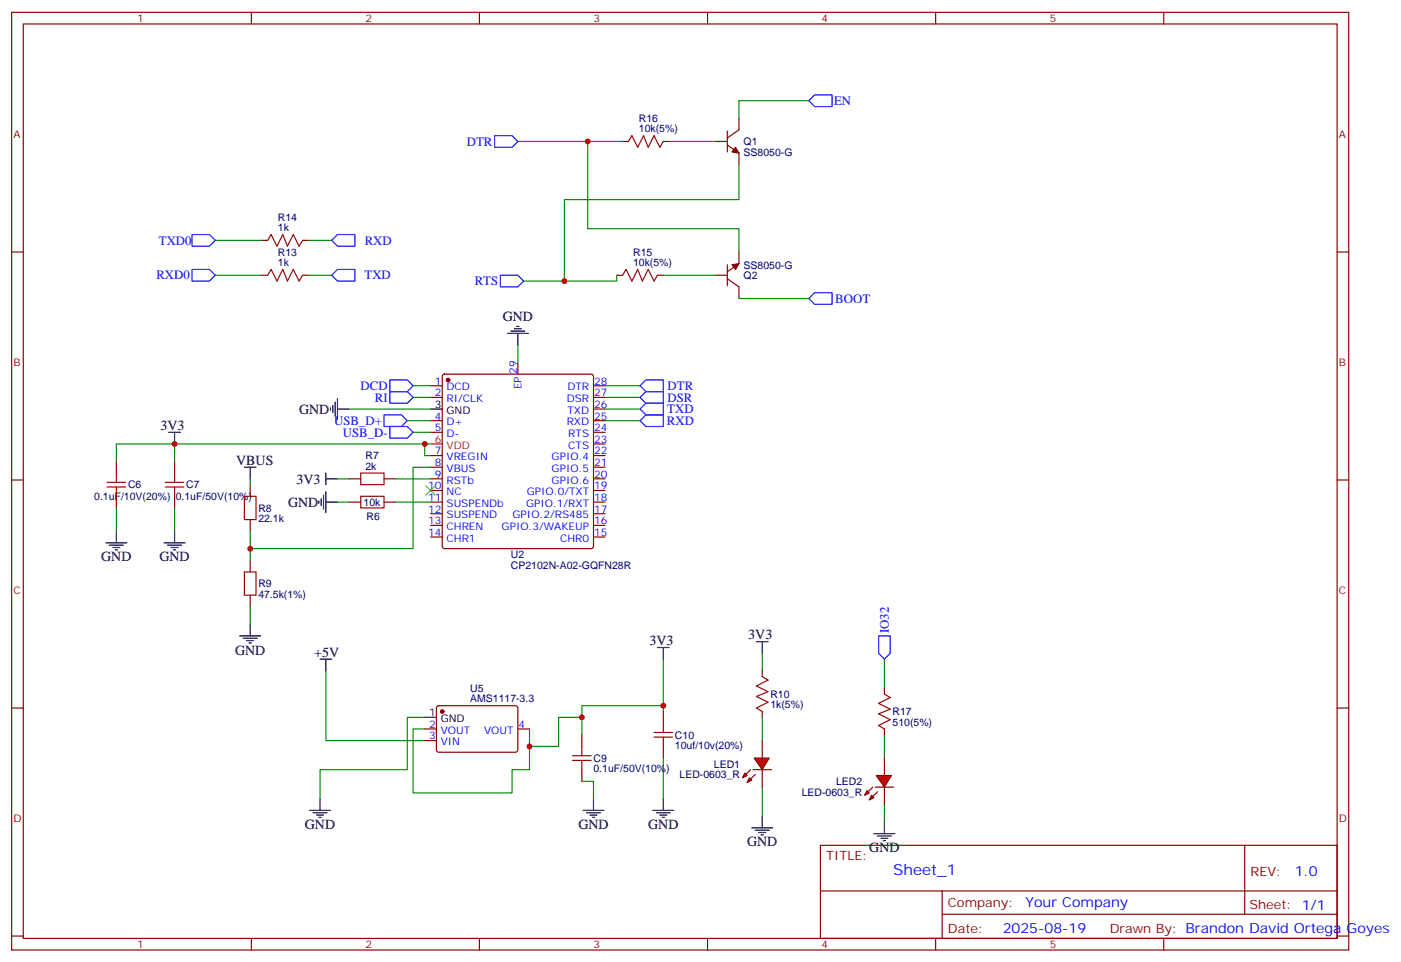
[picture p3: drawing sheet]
<svg xmlns="http://www.w3.org/2000/svg" width="425mm" height="292mm" viewBox="0 0 425 292" stroke-linecap="round" stroke-linejoin="round" font-family="sans-serif">
<g fill="none" stroke="#870000" stroke-width=".35">
<path d="M3.5 3.7h405.4v284.4h-405.4zM7.1 7.3h398.2v277.3h-398.2zM76.2 3.7v3.6M145.3 3.7v3.6M214.5 3.7v3.6M283.6 3.7v3.6M352.8 3.7v3.6M220.5 39.7v6.4M224 35.8v3.6l-3.5 2.4M188.7 42.9h1.8M201.1 42.9h1.7M217 42.9h3.5"/>
<path d="M220.5 44l3.5 2.4v3.6M3.5 76.4h3.6M79.4 72.9h1.7M91.7 72.9h1.8M224 76.4v3.5l-3.5 2.5M405.3 76.4h3.6M79.4 83.5h1.7M91.7 83.5h1.8M187 83.5h1.7M199.3 83.5h1.8M217 83.5h3.5M220.5 84.5l3.5 2.5v3.5"/>
<path d="M220.5 80.3v6.3M130.5 117h3.6M134.3 113.7l.5-.2h44.4l.5 .2 .2 .5v51.5l-.2 .5-.5 .2h-44.4l-.5-.3-.2-.4v-51.5zM157 109.9v3.6M179.9 117h3.5M35.3 139.9v3.5M52.9 139.9v3.5M130.5 120.5h3.6M130.5 127.6h3.6M130.5 131.1h3.6M130.5 138.1h3.6M179.9 120.5h3.5"/>
<path d="M179.9 127.6h3.5M179.9 131.1h3.5M179.9 138.1h3.5M179.9 134.6h3.5M179.9 124h3.5M3.5 145.6h3.6M35.3 150.5v3.5M52.9 150.5v3.5M75.8 147v3.5M75.8 157.6v3.5M105.8 145.2h3.6M105.8 152.3h3.6"/>
<path d="M116.4 145.2h3.5M116.4 152.3h3.5M130.5 141.7h3.6M130.5 145.2h3.6M130.5 148.7h3.6M130.5 152.3h3.6M130.5 155.8h3.6M130.5 159.3h3.6M179.9 141.7h3.5M179.9 145.2h3.5M179.9 148.7h3.5M179.9 152.3h3.5"/>
<path d="M179.9 155.8h3.5M179.9 159.3h3.5M405.3 145.6h3.6M75.8 169.9v3.5M130.5 162.8h3.6M179.9 162.8h3.5M75.8 180.5v3.5M3.5 214.7h3.6M132.5 214.2l.5-.2 23.6 .1 .4 .6-.1 13-.6 .4-23.6-.1-.4-.6v-12.7zM405.3 214.7h3.6M128.8 221.1h3.5M128.8 224.6h3.5"/>
<path d="M157 221.1h3.5M248.7 256.3h156.6v28.3h-156.6zM377.3 256.4v20.8M248.7 270.2h156.5M285.6 277.2h119.6M285.6 270.2v14.1M3.5 283.8h3.6M76.2 284.6v3.5M145.3 284.6v3.5M214.5 284.6v3.5M283.6 284.6v3.5M352.8 284.6v3.5"/>
<path d="M405.3 283.8h3.6"/>
</g>
<g fill="#870000" stroke="#870000" stroke-width=".35">
<path d="M223 44.7l1 1.7-2.1-.3z"/>
<path d="M221.9 80.3l2.1-.4-1 1.8z"/>
<circle cx="135.8" cy="115.2" r=".53"/>
<circle cx="134.1" cy="215.8" r=".53"/>
</g>
<g fill="none" stroke="#000" stroke-width=".35">
<path d="M155.9 99.7h2.1M156.6 99h.7M153.8 101.1h6.4M154.9 100.4h4.2M157 101.1v3.5M51.2 131.1h3.5M52.9 131.1v3.5M100.2 123.7v.7M100.9 123v2.1M101.6 121.9v4.3M102.3 124h3.5M102.3 120.9v6.3"/>
<path d="M130.5 124h3.6M74.1 141.7h3.5M75.8 141.7v3.5M96.7 151.9v.7M97.4 151.2v2.1M98.1 150.1v4.3M98.8 152.3h3.5M98.8 143.4v3.6M98.8 149.1v6.3M98.8 145.2h3.5M32.1 164.6h6.4M33.2 165.3h4.2"/>
<path d="M34.2 166h2.1M34.9 166.7h.7M35.3 161.1v3.5M49.7 164.6h6.4M50.8 165.3h4.2M51.9 166h2.1M52.6 166.7h.7M52.9 161.1v3.5M72.7 192.8h6.3M73.7 193.5h4.3M74.8 194.2h2.1M75.5 194.9h.7"/>
<path d="M75.8 189.3v3.5M97 199.9h3.5M98.8 199.9v3.5M128.8 217.5h3.5M93.8 245.7h6.4M94.9 246.5h4.2M96 247.2h2.1M96.7 247.9h.7M97 242.2v3.5"/>
</g>
<path d="M130.5 134.6h3.6" fill="none" stroke="#f00" stroke-width=".35"/>
<g fill="none" stroke="#008700" stroke-width=".35">
<path d="M245.2 30.6h-21.2v5.2M157 42.9h21.2v26.5h45.8v7M178.2 42.9h10.5M202.8 42.9h14.2M224 50v10.5h-52.9v24.7M65.3 72.9h14.1M93.5 72.9h7M65.3 83.5h14.1M93.5 83.5h7M187 83.5v1.7h-28.3M201.1 83.5h15.9M224 90.5h21.2"/>
<path d="M125.2 117h5.3M157 104.6v5.3M183.4 117h10.6M35.3 139.9v-5.3h17.6v5.3M52.9 134.6h77.6M105.8 124h24.7M123.5 127.6h7M125.2 131.1h5.3M125.2 120.5h5.3M128.8 134.6v3.5h1.7M183.4 124h10.6M183.4 127.6h10.6"/>
<path d="M183.4 120.5h10.6M35.3 154v7.1M52.9 154v7.1M75.8 145.2v1.8M102.3 152.3h3.5M102.3 145.2h3.5M119.9 152.3h10.6M119.9 145.2h10.6M130.5 141.7h-5.3v24.7h-49.4M75.8 161.1v8.8M75.8 184v5.3M98.8 203.4v21.2h30"/>
<path d="M128.8 217.5h-5.3v15.9h-26.5v8.8M176.4 217.5h-7.1v8.8h-8.8M128.8 221.1h-3.6v19.4h30v-7.1h5.3v-12.3M268.1 222.8v7.1M268.1 244v5.3"/>
</g>
<g fill="none" stroke="#a10000" stroke-width=".35">
<path d="M190.5 42.9l1.1-1.8 1.7 3.6 1.8-3.6 1.4 3.6 1.8-3.6 1.7 3.6 1.1-1.8M81.1 72.9l1.1-1.8 1.8 3.5 1.7-3.5 1.4 3.5 1.8-3.5 1.8 3.5 1-1.7M81.1 83.5l1.1-1.8 1.8 3.5 1.7-3.5 1.4 3.5 1.8-3.5 1.8 3.5 1-1.7M188.7 83.5l1.1-1.8 1.8 3.5 1.7-3.5 1.4 3.5 1.8-3.5 1.8 3.5 1-1.7M32.5 146.3h5.6M32.5 147.7h5.6M35.3 143.4v2.9M35.3 147.7v2.8M50.1 146.3h5.6M50.1 147.7h5.6M52.9 143.4v2.9M52.9 147.7v2.8"/>
<path d="M74.1 150.5h3.5v7.1h-3.5zM109.4 150.5h7v3.5h-7zM109.4 143.4h7v3.6h-7zM74.1 173.4h3.5v7.1h-3.5z"/>
</g>
<g fill="none" stroke="#00f" stroke-width=".35">
<path d="M245.2 30.6l1.7-1.8h5.3v3.5h-5.3zM149.9 41.1h5.3l1.8 1.8-1.8 1.8h-5.3zM58.2 71.1h5.3l1.8 1.8-1.8 1.7h-5.3zM102.3 71.1h5.3v3.5h-5.3l-1.8-1.7zM58.2 81.7h5.3l1.8 1.8-1.8 1.7h-5.3zM102.3 81.7h5.3v3.5h-5.3l-1.8-1.7zM151.7 83.5h5.3l1.7 1.7-1.7 1.8h-5.3zM245.2 90.5l1.7-1.7h5.3v3.5h-5.3zM118.2 115.2h5.3l1.7 1.8-1.7 1.7h-5.3zM118.2 118.7h5.3l1.7 1.8-1.7 1.8h-5.3zM195.8 115.2h5.3v3.5h-5.3l-1.8-1.7zM195.8 118.7h5.3v3.6h-5.3l-1.8-1.8z"/>
<path d="M116.4 125.8h5.3l1.8 1.8-1.8 1.7h-5.3zM118.2 129.3h5.3l1.7 1.8-1.7 1.8h-5.3zM195.8 122.3h5.3v3.5h-5.3l-1.8-1.8zM195.8 125.8h5.3v3.5h-5.3l-1.8-1.7z"/>
</g>
<path d="M129.1 147.3l2.8 2.8M131.9 147.3l-2.8 2.8" fill="none" stroke="#3c3" stroke-width=".35"/>
<g fill="#f00" stroke="#870000" stroke-width=".35">
<path d="M265.6 235.2h4.6l-2.1 3.5z"/>
<path d="M265.3 238.7h5.6z"/>
</g>
<g fill="#870000" stroke="#870000" stroke-width=".35">
<path d="M264.6 238.7l-1.4 1.4z"/>
<path d="M266 240.1l-1.4 1.4z"/>
</g>
<g fill="#f00" stroke="#870000" stroke-width=".35">
<path d="M262.8 239.7l.7 .8-1.4 .7z"/>
<path d="M264.2 241.2l.7 .7-1.4 .7z"/>
</g>
<path d="M268.1 208.7v1.8M268.1 221.1v1.7M268.1 229.9v5.3M268.1 238.7v5.3" fill="none" stroke="#870000" stroke-width=".35"/>
<path d="M227.9 251h6.3M229 251.7h4.2M230 252.4h2.1M230.7 253.2h.7M231.1 247.5v3.5M264.9 252.8h6.4M266 253.5h4.2M267.1 254.2h2.1M267.8 254.9h.7M268.1 249.3v3.5" fill="none" stroke="#000" stroke-width=".35"/>
<path d="M268.1 199.9v8.8M231.1 217.5v7.1M231.1 238.7v8.8" fill="none" stroke="#008700" stroke-width=".35"/>
<path d="M268.1 210.5l1.8 1-3.6 1.8 3.6 1.8-3.6 1.4 3.6 1.7-3.6 1.8 1.8 1.1" fill="none" stroke="#a10000" stroke-width=".35"/>
<path d="M266.3 192.8h3.6v5.3l-1.8 1.8-1.8-1.8z" fill="none" stroke="#00f" stroke-width=".35"/>
<g fill="#f00" stroke="#870000" stroke-width=".35">
<path d="M228.6 229.9h4.6l-2.1 3.5z"/>
<path d="M228.2 233.4h5.7z"/>
</g>
<g fill="#870000" stroke="#870000" stroke-width=".35">
<path d="M227.5 233.4l-1.4 1.4z"/>
<path d="M229 234.8l-1.5 1.4z"/>
</g>
<g fill="#f00" stroke="#870000" stroke-width=".35">
<path d="M225.8 234.5l.7 .7-1.4 .7z"/>
<path d="M227.2 235.9l.7 .7-1.4 .7z"/>
</g>
<path d="M201.1 215.8v3.5M231.1 203.4v1.8M231.1 215.8v1.7M176.4 222.8v3.5M176.4 233.4v3.5M201.1 226.3v3.6M231.1 224.6v5.3M231.1 233.4v5.3" fill="none" stroke="#870000" stroke-width=".35"/>
<path d="M201.1 199.9v14.1M231.1 198.1v5.3M201.1 215.8v-1.8h-24.7v8.8M176.4 236.9h3.5v5.3M201.1 229.9v12.3" fill="none" stroke="#008700" stroke-width=".35"/>
<path d="M201.1 219.3v2.8M231.1 205.2l1.7 1-3.5 1.8 3.5 1.8-3.5 1.4 3.5 1.7-3.5 1.8 1.8 1.1M173.6 229.2h5.6M173.6 230.6h5.6M176.4 226.3v2.9M176.4 230.6v2.8M198.3 222.1h5.6M198.3 223.5h5.6M201.1 223.5v2.8" fill="none" stroke="#a10000" stroke-width=".35"/>
<g fill="none" stroke="#000" stroke-width=".35">
<path d="M199.3 196.4h3.5M201.1 196.4v3.5M229.3 194.6h3.5M231.1 194.6v3.5M176.7 245.7h6.4M177.8 246.5h4.2M178.9 247.2h2.1M179.6 247.9h.7M179.9 242.2v3.5M197.9 245.7h6.4M199 246.5h4.2M200 247.2h2.1"/>
<path d="M200.7 247.9h.7M201.1 242.2v3.5"/>
</g>
<g fill="#c00">
<circle cx="52.9" cy="134.6" r=".88"/>
<circle cx="75.8" cy="166.4" r=".88"/>
<circle cx="128.8" cy="134.6" r=".88"/>
<circle cx="178.2" cy="42.9" r=".88"/>
<circle cx="171.1" cy="85.2" r=".88"/>
<circle cx="160.5" cy="226.3" r=".88"/>
<circle cx="176.4" cy="217.5" r=".88"/>
<circle cx="201.1" cy="214" r=".88"/>
</g>
<text font-size="4.6" fill="#00f" x="270.8" y="265.4">Sheet_1</text>
<g font-size="4.2">
<text x="152.4" y="97.3">GND</text>
<text x="90.7" y="125.5">GND</text>
<text x="48.7" y="130.4">3V3</text>
<text x="71.6" y="141">VBUS</text>
<text x="89.9" y="146.7">3V3</text>
<text x="87.3" y="153.7">GND</text>
<text x="30.7" y="170.3">GND</text>
<text x="48.3" y="170.3">GND</text>
<text x="196.8" y="195.7">3V3</text>
<text x="226.8" y="193.9">3V3</text>
<text x="71.3" y="198.5">GND</text>
<text x="95.2" y="199.2">+5V</text>
<text x="92.4" y="251.4">GND</text>
<text x="175.3" y="251.4">GND</text>
<text x="196.5" y="251.4">GND</text>
<text x="226.5" y="256.7">GND</text>
<text x="263.5" y="258.4">GND</text>
</g>
<g font-size="4.2" fill="#00f">
<text x="392.5" y="265.6">1.0</text>
<text x="310.9" y="275.2">Your Company</text>
<text x="304" y="283">2025-08-19</text>
</g>
<g font-size="3.9" fill="#00f">
<text x="252.8" y="31.9">EN</text>
<text x="141.5" y="44.2">DTR</text>
<text x="48.2" y="74.2">TXD0</text>
<text x="110.6" y="74.2">RXD</text>
<text x="47.4" y="84.7">RXD0</text>
<text x="110.5" y="84.7">TXD</text>
<text x="143.9" y="86.5">RTS</text>
<text x="253.2" y="91.8">BOOT</text>
<text x="109.3" y="118.3">DCD</text>
<text x="202.4" y="118.3">DTR</text>
<text x="113.6" y="121.8">RI</text>
<text x="202.3" y="125.3">TXD</text>
<text x="202.4" y="121.8">DSR</text>
<text x="101.3" y="128.8">USB_D+</text>
<text x="202.2" y="128.8">RXD</text>
<text x="104" y="132.4">USB_D-</text>
<text x="269.5" y="192" transform="rotate(-90 269.5 192)">IO32</text>
</g>
<g font-size="3.9" fill="#800">
<text x="250.5" y="260.9">TITLE:</text>
<text x="379.1" y="265.6">REV:</text>
<text x="287.4" y="275.1">Company:</text>
<text x="378.7" y="275.7">Sheet: 1/1</text>
<text x="287.4" y="282.8">Date:</text>
<text x="336.4" y="282.9">Drawn By: Brandon David Ortega Goyes</text>
</g>
<g font-size="3.2" fill="#800">
<text x="41.6" y="6.7">1</text>
<text x="110.8" y="6.7">2</text>
<text x="179.9" y="6.7">3</text>
<text x="249.1" y="6.7">4</text>
<text x="318.2" y="6.7">5</text>
<text x="4.1" y="41.8">A</text>
<text x="405.9" y="41.8">A</text>
<text x="4.1" y="111">B</text>
<text x="405.9" y="111">B</text>
<text x="4.1" y="180.1">C</text>
<text x="405.9" y="180.1">C</text>
<text x="4.1" y="249.3">D</text>
<text x="405.9" y="249.3">D</text>
<text x="41.6" y="287.5">1</text>
<text x="110.8" y="287.5">2</text>
<text x="179.9" y="287.5">3</text>
<text x="249.1" y="287.5">4</text>
<text x="318.2" y="287.5">5</text>
</g>
<g font-size="3.2" fill="#000080">
<text x="193.7" y="40.1">10k(5%)</text>
<text x="193.7" y="37">R16</text>
<text x="225.4" y="47.2">SS8050-G</text>
<text x="225.4" y="44.1">Q1</text>
<text x="84.3" y="70.1">1k</text>
<text x="84.3" y="67">R14</text>
<text x="84.3" y="77.6">R13</text>
<text x="191.9" y="77.6">R15</text>
<text x="84.3" y="80.6">1k</text>
<text x="191.9" y="80.6">10k(5%)</text>
<text x="225.4" y="81.7">SS8050-G</text>
<text x="225.4" y="84.7">Q2</text>
<text x="110.8" y="142.4">2k</text>
<text x="110.8" y="139.2">R7</text>
<text x="38.8" y="148.1">C6</text>
<text x="56.4" y="148.1">C7</text>
<text x="28.6" y="151.6">0.1uF/10V(20%)</text>
<text x="53.3" y="151.6">0.1uF/50V(10%)</text>
<text x="78.3" y="155.2">R8</text>
<text x="110.2" y="153.4">10k</text>
<text x="78.3" y="158.3">22.1k</text>
<text x="111.1" y="157.6">R6</text>
<text x="154.9" y="172.6">CP2102N-A02-GQFN28R</text>
<text x="154.9" y="169.4">U2</text>
<text x="78.3" y="178.1">R9</text>
<text x="78.3" y="181.3">47.5k(1%)</text>
<text x="142.5" y="209.7">U5</text>
<text x="142.5" y="212.9">AMS1117-3.3</text>
<text x="233.5" y="214.7">1k(5%)</text>
<text x="233.5" y="211.7">R10</text>
<text x="270.6" y="220.1">510(5%)</text>
<text x="270.6" y="216.9">R17</text>
<text x="204.6" y="227.1">10uf/10v(20%)</text>
<text x="204.6" y="224">C10</text>
<text x="179.9" y="231.1">C9</text>
<text x="216.4" y="232.8">LED1</text>
<text x="179.9" y="234.2">0.1uF/50V(10%)</text>
<text x="206" y="236">LED-0603_R</text>
<text x="253.5" y="238.1">LED2</text>
<text x="243.1" y="241.2">LED-0603_R</text>
</g>
<g font-size="3.2" fill="#00f">
<text x="156.6" y="113.5" transform="rotate(-90 156.6 113.5)">29</text>
<text x="131.9" y="116.6">1</text>
<text x="135.4" y="118.4">DCD</text>
<text x="158" y="118.1" transform="rotate(-90 158 118.1)">EP</text>
<text x="172" y="118.4">DTR</text>
<text x="180.1" y="116.6">28</text>
<text x="131.9" y="120.2">2</text>
<text x="135.4" y="121.9">RI/CLK</text>
<text x="171.8" y="121.9">DSR</text>
<text x="172" y="125.4">TXD</text>
<text x="180.1" y="123.7">26</text>
<text x="180.1" y="120.2">27</text>
<text x="131.9" y="127.2">4</text>
<text x="131.9" y="130.7">5</text>
<text x="135.4" y="129">D+</text>
<text x="171.8" y="129">RXD</text>
<text x="180.1" y="130.7">24</text>
<text x="180.1" y="127.2">25</text>
<text x="131.9" y="137.8">7</text>
<text x="135.4" y="132.5">D-</text>
<text x="172.3" y="136">CTS</text>
<text x="172.3" y="132.5">RTS</text>
<text x="180.1" y="137.8">22</text>
<text x="180.1" y="134.3">23</text>
<text x="131.9" y="141.3">8</text>
<text x="135.4" y="139.6">VREGIN</text>
<text x="135.4" y="143.1">VBUS</text>
<text x="167.2" y="143.1">GPIO.5</text>
<text x="167.2" y="139.6">GPIO.4</text>
<text x="180.1" y="141.3">21</text>
<text x="129.8" y="148.4">10</text>
<text x="131.9" y="144.9">9</text>
<text x="135.4" y="146.6">RSTb</text>
<text x="167.2" y="146.6">GPIO.6</text>
<text x="180.1" y="148.4">19</text>
<text x="180.1" y="144.9">20</text>
<text x="129.8" y="151.9">11</text>
<text x="129.8" y="155.4">12</text>
<text x="135.4" y="150.1">NC</text>
<text x="135.4" y="153.7">SUSPENDb</text>
<text x="159.5" y="153.7">GPIO.1/RXT</text>
<text x="159.7" y="150.1">GPIO.0/TXT</text>
<text x="180.1" y="155.4">17</text>
<text x="180.1" y="151.9">18</text>
<text x="129.8" y="159">13</text>
<text x="135.4" y="157.2">SUSPEND</text>
<text x="135.4" y="160.7">CHREN</text>
<text x="152.1" y="160.7">GPIO.3/WAKEUP</text>
<text x="155.4" y="157.2">GPIO.2/RS485</text>
<text x="180.1" y="159">16</text>
<text x="129.8" y="162.5">14</text>
<text x="135.4" y="164.3">CHR1</text>
<text x="169.8" y="164.3">CHR0</text>
<text x="180.1" y="162.5">15</text>
<text x="130.1" y="220.7">2</text>
<text x="157.2" y="220.7">4</text>
<text x="130.1" y="224.2">3</text>
<text x="133.6" y="222.5">VOUT</text>
<text x="133.6" y="226">VIN</text>
<text x="146.7" y="222.5">VOUT</text>
</g>
<g font-size="3.2">
<text x="131.9" y="123.7">3</text>
<text x="135.4" y="125.4">GND</text>
<text x="130.1" y="217.2">1</text>
<text x="133.6" y="218.9">GND</text>
</g>
<g font-size="3.2" fill="#f00">
<text x="131.9" y="134.3">6</text>
<text x="135.4" y="136">VDD</text>
</g>
</svg>
